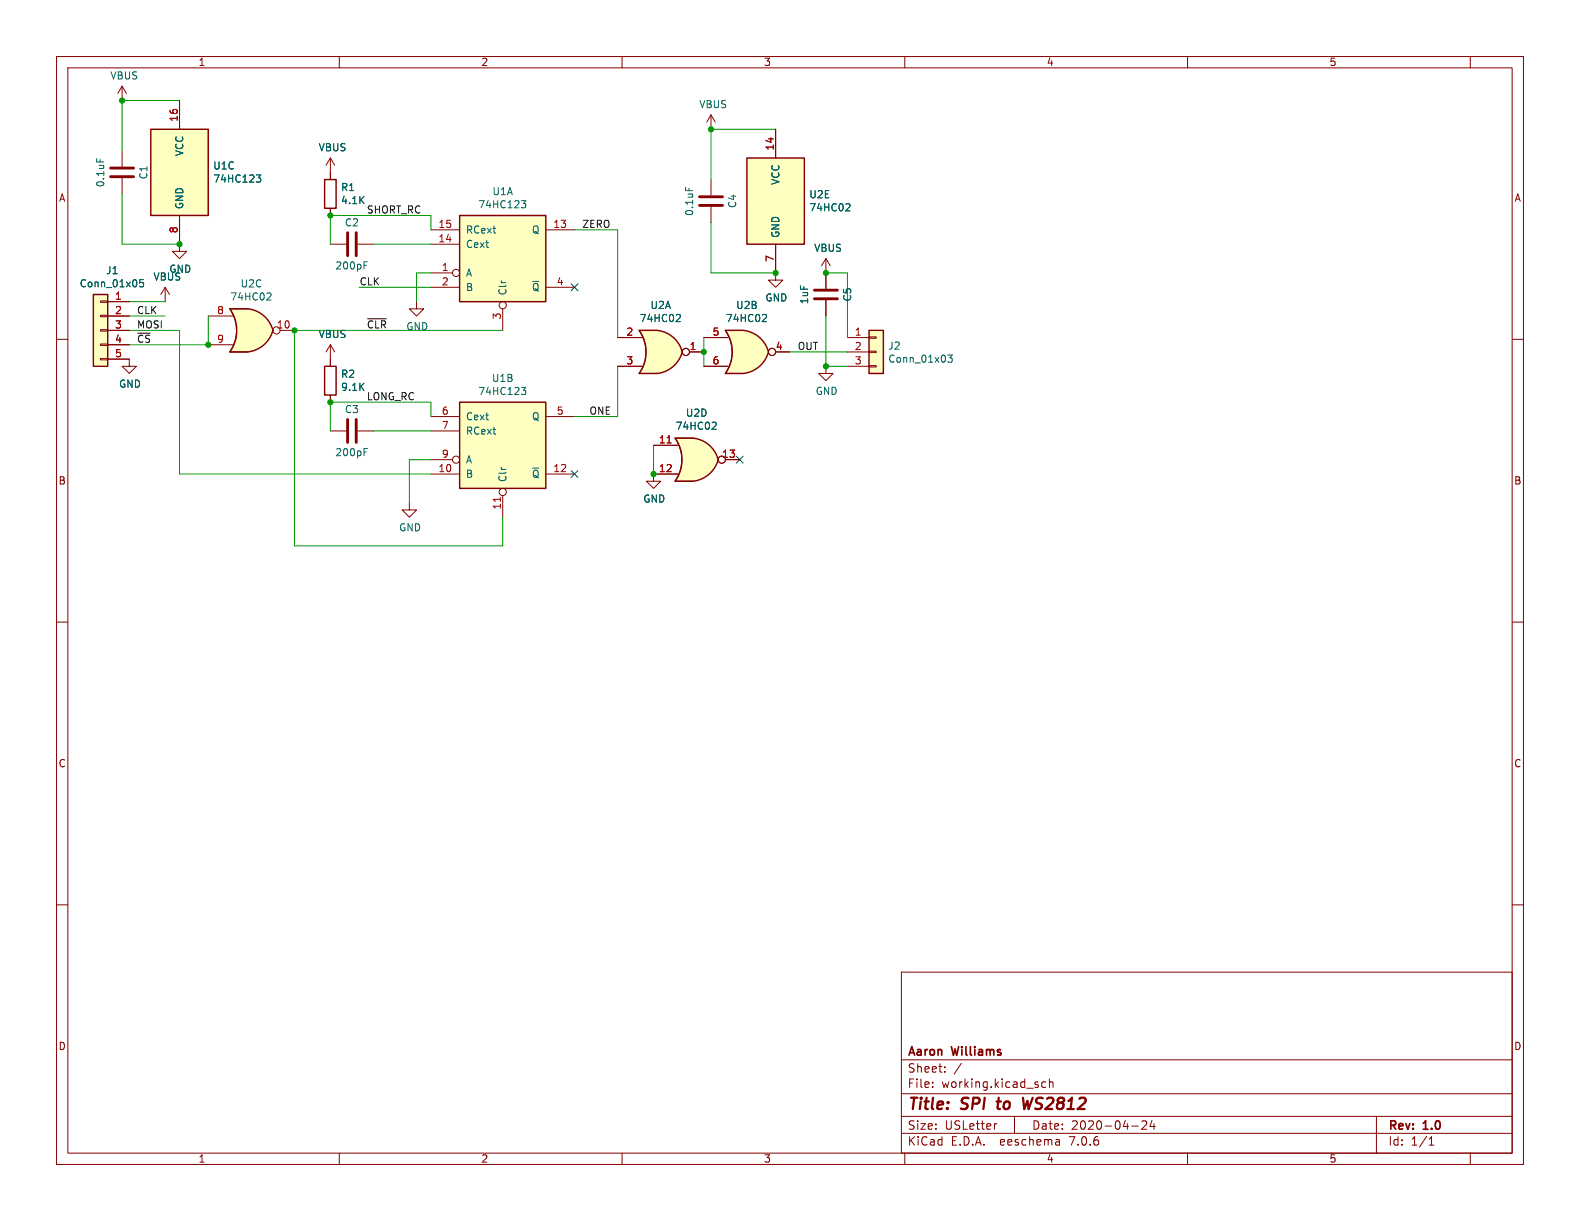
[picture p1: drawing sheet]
<svg xmlns="http://www.w3.org/2000/svg" width="279mm" height="216mm" viewBox="0 0 279 216" stroke-linecap="round" stroke-linejoin="round" font-family="sans-serif">
<g fill="none" stroke="#840000" stroke-width=".18">
<path d="M10 10h259.4v195.9h-259.4zM12 12h255.4v191.9h-255.4zM21.6 15.2l-.8 1.3M21.6 15.2v2.6M21.6 15.2l.8 1.3M31.7 17.8v5.1M60 10v2M110 10v2M160 10v2M210 10v2M260 10v2M21.6 26.7v2.8"/>
<path d="M21.6 31.5v2.8M31.7 38.1v5.1M125.7 20.3v2.6M125.7 31.8v2.7M125.7 36.6v2.8M125.7 20.3l-.7 1.3M125.7 20.3l.8 1.3M137.2 22.9v5M10 60h2M137.2 43.2v5.1M146 45.7l-.7 1.3M146 45.7v2.6"/>
<path d="M146 45.7l.8 1.3M267.4 60h2M58.4 63.5v1.3M58.4 69.9v1.2M10 110h2M267.4 110h2M10 160h2M267.4 160h2M159.4 171.9h108v32h-108zM159.4 197.4h108M159.4 193.4h108M159.4 187.4h108"/>
<path d="M164.9 192.1v.2M164.9 191.4v.1M167.1 189.4v.2M167.1 188.7v.1M170 188l-1.3 1.9M176.3 198.7l-.3 .1M179.4 197.4v3M184.9 191.4l-.4-.1-.3 .3v.4l.2 .2h.5M185.6 191.4l.2-.1 .3 .1 .1 .9M185.6 190.8v1.5M200.1 199.1h1.2M201.9 198.3l.6-.1 .2 .1 .1 .3-.9 1.1h.9"/>
<path d="M203.7 198.1l-.3 1.1h.9M204.1 198.7v1M243.4 197.4v6.5M60 203.9v2M110 203.9v2M159.4 200.4h108M160 203.9v2M187.3 201.6l.1 .9M187.4 202.4l-.2 .1M187.4 201.8l-.2 .1M210 203.9v2M252.7 202.5h.9"/>
<path d="M252.7 201.4l.4-.4v1.5M260 203.9v2"/>
</g>
<path d="M176.2 194.8h.8M176.6 194.1l-.2 1.7 .3 .3M180.9 194.1l.2 2 .6-1.4 .2 1.4 .7-2" fill="none" stroke="#840000" stroke-width=".4"/>
<path d="M26.7 22.9h10.1v15.2h-10.1zM132.1 27.9h10.1v15.3h-10.1zM57.4 64.8h2v5.1h-2z" fill="none" stroke="#840000" stroke-width=".25"/>
<g fill="#ffffc2" stroke="#ffffc2" stroke-width=".18">
<path d="M26.7 22.9h10.1v15.2h-10.1z"/>
<path d="M132.1 27.9h10.1v15.3h-10.1z"/>
<path d="M43.2 57.1l5.1 1.3a5.2 5.2 0 0 1-4.5 3.8z"/>
</g>
<path d="M17.1 28v.6M45.3 30.9h.8l-.4 .5 .3 .1 .1 .5-.2 .2h-.4M121.2 33.1v.6M149.8 36l.4 .1 .1 .3-.8 .9h.8" fill="none" stroke="#006464" stroke-width=".18"/>
<path d="M19.6 29.7h4M19.6 31.2h4M123.7 34.8h4.1M123.7 36.3h4.1" fill="none" stroke="#840000" stroke-width=".51"/>
<path d="M40.6 54.6h3.2M40.6 62.2h3.2" fill="none" stroke="#ffffc2" stroke-width=".18"/>
<path d="M40.6 54.6h3.2v7.6h-3.2a6.7 6.7 0 0 0 0-7.6z" fill="#ffffc2"/>
<g fill="#ffffc2" stroke="#ffffc2" stroke-width=".18">
<path d="M43.8 54.6a5.1 5.1 0 0 1 4.5 3.8l-5 1.3z"/>
<path d="M115.6 60.9l5 1.3a5.2 5.2 0 0 1-4.4 3.8z"/>
</g>
<path d="M43.8 54.6h-3.2a6.6 6.6 0 0 1 0 7.6h3.2M43.8 54.6a5.1 5.1 0 0 1 4.5 3.8 5.2 5.2 0 0 1-4.5 3.8" fill="none" stroke="#840000" stroke-width=".25"/>
<g fill="none" stroke="#840000" stroke-width=".18">
<path d="M36.8 55.9h4.3M43.8 54.6h-3.2a6.6 6.6 0 0 1 0 7.6h3.2M49.5 58.4h2.6M146 48.3v2.8M146 53.1v2.8M36.8 61h4.3"/>
<circle cx="48.9" cy="58.4" r=".63"/>
</g>
<path d="M47.4 51.8h.4l.1 .3-.8 1h.8" fill="none" stroke="#006464" stroke-width=".18"/>
<path d="M144 51.3h4.1M144 52.8h4.1" fill="none" stroke="#840000" stroke-width=".51"/>
<path d="M113 58.4h3.2M113 66h3.2" fill="none" stroke="#ffffc2" stroke-width=".18"/>
<path d="M113 58.4h3.2v7.6h-3.2a6.7 6.7 0 0 0 0-7.6z" fill="#ffffc2"/>
<g fill="#ffffc2" stroke="#ffffc2" stroke-width=".18">
<path d="M116.2 58.4a5.1 5.1 0 0 1 4.4 3.8l-4.9 1.3z"/>
<path d="M122 79.9l5 1.4a5.2 5.2 0 0 1-4.4 3.8z"/>
</g>
<path d="M113 58.4h3.2a5.1 5.1 0 0 1 4.4 3.8 5.2 5.2 0 0 1-4.4 3.8h-3.2a6.6 6.6 0 0 0 0-7.6z" fill="none" stroke="#840000" stroke-width=".25"/>
<g fill="none" stroke="#840000" stroke-width=".18">
<path d="M109.2 59.7h4.3M116.2 58.4h-3.2a6.6 6.6 0 0 1 0 7.6h3.2M109.2 64.8h4.3M121.9 62.2h2.6"/>
<circle cx="121.3" cy="62.2" r=".63"/>
</g>
<path d="M119.8 55.6l.4 .1 .1 .3-.8 .9h.8" fill="none" stroke="#006464" stroke-width=".18"/>
<path d="M119.4 77.5h3.2M119.4 85.1h3.2" fill="none" stroke="#ffffc2" stroke-width=".18"/>
<path d="M119.4 77.5h3.2v7.6h-3.2a6.7 6.7 0 0 0 0-7.6z" fill="#ffffc2"/>
<g fill="#ffffc2" stroke="#ffffc2" stroke-width=".18">
<path d="M122.6 77.5a5.1 5.1 0 0 1 4.4 3.8l-5 1.3z"/>
<path d="M16.5 52.1h2.5v12.7h-2.5z"/>
<path d="M153.7 58.4h2.5v7.6h-2.5z"/>
<path d="M81.3 71.1h15.2v15.3h-15.2z"/>
<path d="M130.9 60.9l5 1.3a5.2 5.2 0 0 1-4.4 3.8z"/>
</g>
<path d="M16.5 52.1h2.5v12.7h-2.5zM153.7 58.4h2.5v7.6h-2.5zM81.3 71.1h15.2v15.3h-15.2zM122.6 77.5h-3.2a6.6 6.6 0 0 1 0 7.6h3.2M122.6 77.5a5.1 5.1 0 0 1 4.4 3.8 5.2 5.2 0 0 1-4.4 3.8" fill="none" stroke="#840000" stroke-width=".25"/>
<g fill="none" stroke="#840000" stroke-width=".18">
<path d="M17.8 58.3h1.2v.2h-1.2zM17.8 55.8h1.2v.2h-1.2zM17.8 53.2h1.2v.3h-1.2zM19 53.3h3.9M19 55.9h3.9M19 58.4h3.9M29.2 50.8l-.8 1.3M29.2 50.8v2.5M29.2 50.8l.8 1.3M31.7 43.2v1.3h1.3l-1.3 1.2-1.2-1.2h1.2M73.7 53.3v1.3h1.2l-1.2 1.3-1.3-1.3h1.3M137.2 48.3v1.2h1.2l-1.2 1.3-1.3-1.3h1.3"/>
<path d="M149.9 59.7h3.8M153.7 59.6h1.2v.2h-1.2zM17.8 63.4h1.2v.2h-1.2zM17.8 60.8h1.2v.3h-1.2zM19 63.5h3.9v1.3h1.2l-1.2 1.2-1.3-1.2h1.3M19 61h3.9M58.4 76.2h2.8M58.4 61l-.7 1.2M58.4 61v2.5M58.4 61l.8 1.2M63.2 76.2h2.8M76.2 76.2h5.1"/>
<path d="M76.2 73.7h5.1M96.5 73.7h5.1M115.6 78.7h4.3M122.6 77.5h-3.2a6.6 6.6 0 0 1 0 7.6h3.2M146 64.8v1.2h1.3l-1.3 1.3-1.2-1.3h1.2M149.9 62.2h3.8M149.9 64.8h3.8M153.7 64.6h1.2v.3h-1.2zM153.7 62.1h1.2v.3h-1.2zM72.4 88.9v1.3h1.3l-1.3 1.2-1.3-1.2h1.3M76.2 83.8h5.1M76.2 81.3h3.8"/>
<path d="M88.9 87.6v3.8M96.5 83.8h5.1M119.9 83.8h-4.3v1.3h1.2l-1.2 1.3-1.3-1.3h1.3M128.3 81.3h2.5"/>
<circle cx="80.6" cy="81.3" r=".63"/>
<circle cx="88.9" cy="87" r=".63"/>
<circle cx="127.6" cy="81.3" r=".63"/>
</g>
<path d="M118 78.3h.7M88.5 87.9v.8" fill="none" stroke="#a90000" stroke-width=".18"/>
<path d="M25.3 49.4h-.6v.7l.2-.2 .4 .1 .1 .2-.1 .4-.1 .1-.5-.1M64.4 79.9h.4M64.4 79.3h.6M92.2 68.5h.8l-.4 .5 .3 .1 .1 .4-.3 .3h-.3M126.1 74.6l.4 .1 .2 .3-.8 .9h.8M167.6 62.8h.8l-.4 .5 .3 .1v.5l-.1 .2-.6-.2" fill="none" stroke="#006464" stroke-width=".18"/>
<path d="M61.5 74.2v4M63 74.2v4" fill="none" stroke="#840000" stroke-width=".51"/>
<path d="M128.3 58.4h3.1M128.3 66h3.1" fill="none" stroke="#ffffc2" stroke-width=".18"/>
<path d="M128.3 58.4h3.1v7.6h-3.1a6.7 6.7 0 0 0 0-7.6z" fill="#ffffc2"/>
<g fill="#ffffc2" stroke="#ffffc2" stroke-width=".18">
<path d="M131.5 58.4a5.1 5.1 0 0 1 4.4 3.8l-5 1.3z"/>
<path d="M81.3 38.1h15.2v15.2h-15.2z"/>
</g>
<path d="M57.4 31.8h2v5h-2zM81.3 38.1h15.2v15.2h-15.2zM131.4 58.4h-3.1a6.6 6.6 0 0 1 0 7.6h3.1M131.5 58.4a5.1 5.1 0 0 1 4.4 3.8 5.2 5.2 0 0 1-4.4 3.8" fill="none" stroke="#840000" stroke-width=".25"/>
<g fill="none" stroke="#840000" stroke-width=".18">
<path d="M31.7 17.8v5.1M31.7 38.1v5.1M58.4 27.9v3.9M58.4 36.8v1.3M58.4 27.9l-.7 1.3M58.4 27.9l.8 1.3M137.2 22.9v5M19 53.3h3.9M19 55.9h3.9M19 58.4h3.9M58.4 43.2h2.8M63.2 43.2h2.8"/>
<path d="M76.2 48.3h3.8M76.2 40.6h5.1M76.2 43.2h5.1M76.2 50.8h5.1M88.9 54.6v3.8M96.5 40.6h5.1M96.5 50.8h5.1M109.2 59.7h4.3M124.5 59.7h4.3M131.4 58.4h-3.1a6.6 6.6 0 0 1 0 7.6h3.1M137.2 43.2v5.1M146 48.3v2.8"/>
<path d="M146 53.1v2.8M19 61h3.9M19 63.5h3.9M58.4 63.5v1.3M58.4 69.9v1.2M109.2 64.8h4.3M115.6 78.7h4.3M121.9 62.2h2.6M124.5 64.8h4.3M137.2 62.2h2.5M115.6 83.8h4.3M128.3 81.3h2.5"/>
<circle cx="80.6" cy="48.3" r=".63"/>
<circle cx="88.9" cy="54" r=".63"/>
<circle cx="121.3" cy="62.2" r=".63"/>
<circle cx="136.5" cy="62.2" r=".63"/>
<circle cx="127.6" cy="81.3" r=".63"/>
</g>
<path d="M45.3 30.9h.8l-.4 .5 .3 .1 .1 .5-.2 .2h-.4M92.2 35.5h.8l-.4 .5 .3 .1 .1 .4-.3 .2h-.3M149.8 36l.4 .1 .1 .3-.8 .9h.8M25.3 49.4h-.6v.7l.2-.2 .4 .1 .1 .2-.1 .4-.1 .1-.5-.1M64.4 46.9h.4M64.4 46.3h.6M119.8 55.6l.4 .1 .1 .3-.8 .9h.8M135 55.6l.4 .1 .2 .3-.8 .9h.8M126.1 74.6l.4 .1 .2 .3-.8 .9h.8" fill="none" stroke="#006464" stroke-width=".18"/>
<path d="M61.5 41.1v4.1M63 41.1v4.1" fill="none" stroke="#840000" stroke-width=".51"/>
<path d="M65 56.4h3.3" fill="none" stroke="#0f0f0f" stroke-width=".18"/>
<g fill="none" stroke="#009600" stroke-width=".18">
<path d="M31.7 17.8h-10.1v8.9M21.6 34.3v8.9h10.1M125.7 39.4v8.9h11.5M137.2 22.9h-11.5v8.9M22.9 58.4h8.8v25.4h44.5M22.9 53.3h6.3M22.9 55.9h6.3M36.8 55.9v5.1h-13.9M63.5 50.8h12.7M66 43.2h10.2M76.2 40.6v-2.5h-17.8v5.1M76.2 48.3h-2.5v5"/>
<path d="M88.9 58.4h-36.8v38.1h36.8v-5.1M101.6 40.6h7.6v19.1M124.5 59.7v5.1M146 55.9v8.9h3.9M146 48.3h3.9v11.4M66 76.2h10.2M76.2 73.7v-2.6h-17.8v5.1M109.2 64.8v8.9h-7.6M115.6 78.7v5.1M139.7 62.2h10.2M76.2 81.3h-3.8v7.6"/>
</g>
<path d="M101 50.2l1.2 1.2M102.2 50.2l-1.2 1.2M101 83.2l1.2 1.2M102.2 83.2l-1.2 1.2M130.2 80.7l1.2 1.2M131.4 80.7l-1.2 1.2" fill="none" stroke="#000084" stroke-width=".18"/>
<path d="M118 78.3h.7" fill="none" stroke="#a90000" stroke-width=".18"/>
<g fill="#009600" stroke="#009600" stroke-width=".18">
<circle cx="21.6" cy="17.8" r=".46"/>
<circle cx="58.4" cy="38.1" r=".46"/>
<circle cx="31.7" cy="43.2" r=".46"/>
<circle cx="36.8" cy="61" r=".46"/>
<circle cx="125.7" cy="22.9" r=".46"/>
<circle cx="115.6" cy="83.8" r=".46"/>
<circle cx="124.5" cy="62.2" r=".46"/>
<circle cx="137.2" cy="48.3" r=".46"/>
<circle cx="146" cy="64.8" r=".46"/>
<circle cx="146" cy="48.3" r=".46"/>
<circle cx="52.1" cy="58.4" r=".46"/>
<circle cx="58.4" cy="71.1" r=".46"/>
</g>
<g font-size="2.8" fill="#840000">
<text x="160.4" y="196.8">Title:</text>
<text x="170.1" y="196.8">SPI</text>
<text x="177.2" y="196.8">to</text>
<text x="182.5" y="196.8">WS2812</text>
</g>
<g font-size="2.1" fill="#840000">
<text x="160.4" y="189.9">Sheet:</text>
<text x="160.4" y="187.1">Aaron</text>
<text x="168.4" y="187.1">Williams</text>
<text x="160.4" y="192.6">File:</text>
<text x="166.5" y="192.6">working.kicad_sch</text>
<text x="160.4" y="202.8">KiCad</text>
<text x="160.4" y="200">Size:</text>
<text x="167.1" y="200">USLetter</text>
<text x="168.1" y="202.8">E.D.A.</text>
<text x="177" y="202.8">eeschema</text>
<text x="182.4" y="200">Date:</text>
<text x="189.4" y="202.8">7.0.6</text>
<text x="189.4" y="200">2020-04-24</text>
<text x="245.4" y="200.2">Rev:</text>
<text x="245.4" y="202.8">Id:</text>
<text x="249.5" y="202.8">1/1</text>
<text x="251.8" y="200.2">1.0</text>
</g>
<g font-size="1.8" fill="#840000">
<text x="35" y="11.9">1</text>
<text x="85" y="11.9">2</text>
<text x="135" y="11.9">3</text>
<text x="185" y="11.9">4</text>
<text x="235" y="11.9">5</text>
<text x="10.3" y="35.9">A</text>
<text x="267.7" y="35.9">A</text>
<text x="10.3" y="85.9">B</text>
<text x="267.7" y="85.9">B</text>
<text x="10.3" y="135.9">C</text>
<text x="267.7" y="135.9">C</text>
<text x="10.3" y="185.9">D</text>
<text x="267.7" y="185.9">D</text>
<text x="35" y="205.8">1</text>
<text x="85" y="205.8">2</text>
<text x="135" y="205.8">3</text>
<text x="185" y="205.8">4</text>
<text x="235" y="205.8">5</text>
</g>
<g font-size="1.8" fill="#006464">
<text x="19.4" y="14.2">VBUS</text>
<text x="123.6" y="19.3">VBUS</text>
<text x="32.6" y="27.7" transform="rotate(-90 32.6 27.7)">VCC</text>
<text x="56.3" y="26.9">VBUS</text>
<text x="18.6" y="33.2" transform="rotate(-90 18.6 33.2)">0.1uF</text>
<text x="26.3" y="31.8" transform="rotate(-90 26.3 31.8)">C1</text>
<text x="37.6" y="30.2">U1C</text>
<text x="37.6" y="32.5">74HC123</text>
<text x="60.2" y="34">R1</text>
<text x="87" y="34.7">U1A</text>
<text x="138" y="32.8" transform="rotate(-90 138 32.8)">VCC</text>
<text x="143" y="35.3">U2E</text>
<text x="32.6" y="37.1" transform="rotate(-90 32.6 37.1)">GND</text>
<text x="60.2" y="36.3">4.1K</text>
<text x="60.9" y="40.2">C2</text>
<text x="82.3" y="41.5">RCext</text>
<text x="84.5" y="37">74HC123</text>
<text x="94" y="41.5">Q</text>
<text x="122.8" y="38.3" transform="rotate(-90 122.8 38.3)">0.1uF</text>
<text x="130.4" y="36.9" transform="rotate(-90 130.4 36.9)">C4</text>
<text x="143" y="37.6">74HC02</text>
<text x="59.2" y="47.9">200pF</text>
<text x="82.3" y="44">Cext</text>
<text x="138" y="42.2" transform="rotate(-90 138 42.2)">GND</text>
<text x="143.9" y="44.7">VBUS</text>
<text x="14" y="51">Conn_01x05</text>
<text x="18.7" y="48.7">J1</text>
<text x="27" y="49.8">VBUS</text>
<text x="29.8" y="48.4">GND</text>
<text x="40.6" y="53.3">74HC02</text>
<text x="42.4" y="51">U2C</text>
<text x="82.3" y="49.1">A</text>
<text x="82.3" y="51.7">B</text>
<text x="89.8" y="52.3" transform="rotate(-90 89.8 52.3)">Clr</text>
<text x="94" y="51.7">~{Q}</text>
<text x="135.3" y="53.5">GND</text>
<text x="143.1" y="53.9" transform="rotate(-90 143.1 53.9)">1uF</text>
<text x="150.7" y="53.4" transform="rotate(-90 150.7 53.4)">C5</text>
<text x="56.3" y="60">VBUS</text>
<text x="113" y="57.2">74HC02</text>
<text x="114.9" y="54.8">U2A</text>
<text x="128.3" y="57.2">74HC02</text>
<text x="130.1" y="54.8">U2B</text>
<text x="157" y="62">J2</text>
<text x="157" y="64.3">Conn_01x03</text>
<text x="21" y="68.8">GND</text>
<text x="60.2" y="67">R2</text>
<text x="60.2" y="69.3">9.1K</text>
<text x="84.5" y="70.1">74HC123</text>
<text x="86.9" y="67.7">U1B</text>
<text x="144.1" y="70">GND</text>
<text x="60.9" y="73.3">C3</text>
<text x="82.3" y="74.5">Cext</text>
<text x="82.3" y="77.1">RCext</text>
<text x="94" y="74.5">Q</text>
<text x="119.4" y="76.2">74HC02</text>
<text x="121.2" y="73.9">U2D</text>
<text x="59.2" y="80.9">200pF</text>
<text x="82.3" y="82.1">A</text>
<text x="82.3" y="84.7">B</text>
<text x="89.8" y="85.3" transform="rotate(-90 89.8 85.3)">Clr</text>
<text x="94" y="84.7">~{Q}</text>
<text x="113.7" y="89.1">GND</text>
<text x="70.5" y="94.2">GND</text>
</g>
<g font-size="1.8" fill="#a90000">
<text x="31.5" y="21.6" transform="rotate(-90 31.5 21.6)">16</text>
<text x="136.9" y="26.7" transform="rotate(-90 136.9 26.7)">14</text>
<text x="31.5" y="41.3" transform="rotate(-90 31.5 41.3)">8</text>
<text x="77.4" y="40.4">15</text>
<text x="97.7" y="40.4">13</text>
<text x="77.4" y="42.9">14</text>
<text x="136.9" y="46.4" transform="rotate(-90 136.9 46.4)">7</text>
<text x="20.2" y="53.1">1</text>
<text x="78" y="48">1</text>
<text x="78" y="50.5">2</text>
<text x="98.4" y="50.5">4</text>
<text x="20.2" y="55.6">2</text>
<text x="20.2" y="58.2">3</text>
<text x="38.3" y="55.6">8</text>
<text x="48.9" y="58.2">10</text>
<text x="88.6" y="56.6" transform="rotate(-90 88.6 56.6)">3</text>
<text x="110.7" y="59.4">2</text>
<text x="125.9" y="59.4">5</text>
<text x="151.1" y="59.4">1</text>
<text x="20.2" y="60.7">4</text>
<text x="20.2" y="63.2">5</text>
<text x="38.3" y="60.7">9</text>
<text x="110.7" y="64.5">3</text>
<text x="121.8" y="62">1</text>
<text x="125.9" y="64.5">6</text>
<text x="137.1" y="62">4</text>
<text x="151.1" y="62">2</text>
<text x="151.1" y="64.5">3</text>
<text x="78" y="73.4">6</text>
<text x="78" y="75.9">7</text>
<text x="98.4" y="73.4">5</text>
<text x="77.4" y="83.6">10</text>
<text x="78" y="81">9</text>
<text x="97.7" y="83.6">12</text>
<text x="116.4" y="78.5">11</text>
<text x="116.4" y="83.6">12</text>
<text x="127.6" y="81">13</text>
<text x="88.6" y="90.2" transform="rotate(-90 88.6 90.2)">11</text>
</g>
<g font-size="1.8" fill="#0f0f0f">
<text x="64.8" y="37.8">SHORT_RC</text>
<text x="102.9" y="40.4">ZERO</text>
<text x="63.5" y="50.5">CLK</text>
<text x="24.1" y="55.6">CLK</text>
<text x="24.1" y="58.2">MOSI</text>
<text x="64.8" y="58.2">~{CLR} GND</text>
<text x="24.1" y="60.7">~{CS}</text>
<text x="141" y="62">OUT</text>
<text x="64.8" y="70.9">LONG_RC</text>
<text x="104.1" y="73.4">ONE</text>
</g>
</svg>
